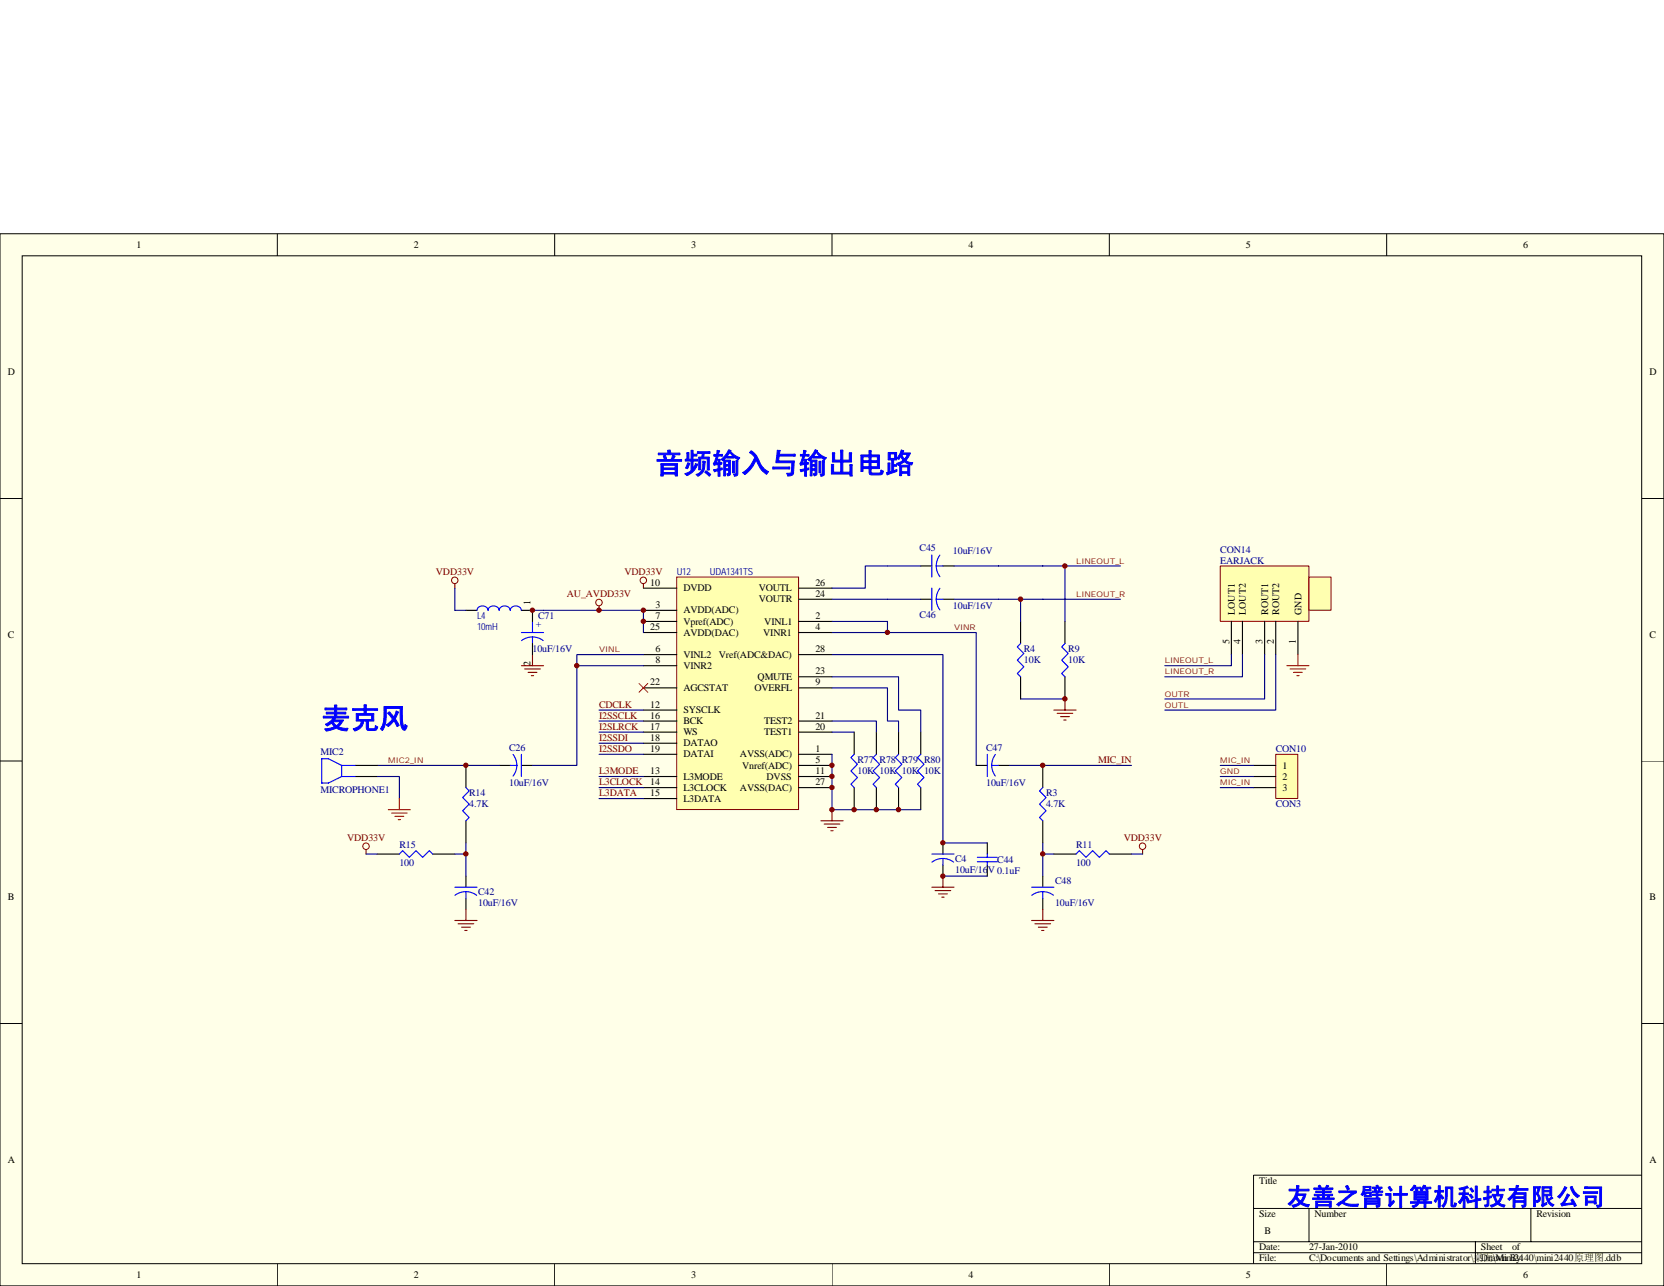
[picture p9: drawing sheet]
<svg xmlns="http://www.w3.org/2000/svg" width="279mm" height="216mm" viewBox="0 0 279 216" stroke-linecap="round" stroke-linejoin="round" font-family="sans-serif">
<path d="M0 39.2h279.4v176.7h-279.4z" fill="#ffffe8"/>
<g fill="none" stroke="#000" stroke-width=".17">
<path d="M0 39.2h279.4v176.7h-279.4zM46.6 39.2v3.7M93.1 39.2v3.7M139.7 39.2v3.7M186.3 39.2v3.7M232.8 39.2v3.7M3.7 42.9h272v169.3h-272zM0 83.7h3.7M275.7 83.7h3.7M0 127.8h3.7M275.7 127.8h3.7M0 171.8h3.7"/>
<path d="M275.7 171.8h3.7M275.7 197.3h-65.2v14.9M46.6 212.2v3.7M93.1 212.2v3.7M139.7 212.2v3.7M186.3 212.2v3.7M210.5 202.9h65.2M210.5 208.5h65.2M210.5 210.3h65.2M219.8 202.9v5.6M232.8 212.2v3.7M247.7 208.5v3.7"/>
<path d="M257 202.9v5.6"/>
</g>
<path d="M113.6 96.9h20.5v39h-20.5z" fill="#ffffb0"/>
<g fill="none" stroke="#800000" stroke-width=".17">
<path d="M113.6 96.9h20.5v39h-20.5z"/>
<circle cx="76.4" cy="97.4" r=".55"/>
<circle cx="108" cy="97.4" r=".55"/>
<circle cx="100.6" cy="101.2" r=".55"/>
<circle cx="191.8" cy="142.1" r=".55"/>
</g>
<g fill="none" stroke="#000" stroke-width=".19">
<path d="M108 98.7h5.6M134.1 98.7h5.6M154.6 95h1.9M158.3 95h1.9M78.2 102.5h1.9M87.5 102.5h1.9v1.8M89.4 108v1.9M108 104.3h5.6M108 102.5h5.6M108 106.2h5.6M108 109.9h5.6M108 111.8h5.6"/>
<path d="M108 115.5h5.6M108 119.2h5.6M134.1 104.3h5.6M134.1 106.2h5.6M134.1 109.9h5.6M134.1 115.5h5.6M134.1 113.6h5.6M134.1 100.6h5.6M154.6 100.6h1.9M158.3 100.6h1.9M171.4 104.3v3.7M171.4 113.6v3.7"/>
<path d="M178.8 104.3v3.7M178.8 113.6v3.7M108 126.6h5.6M108 130.4h5.6M108 132.2h5.6M108 134.1h5.6M108 121.1h5.6M108 122.9h5.6M108 124.8h5.6M134.1 126.6h5.6M134.1 128.5h5.6M134.1 130.4h5.6"/>
<path d="M134.1 132.2h5.6M134.1 121.1h5.6M134.1 122.9h5.6M143.4 122.9v3.7M143.4 132.2v3.7M147.2 122.9v3.7M147.2 132.2v3.7M150.9 122.9v3.7M150.9 132.2v3.7M154.6 122.9v3.7M154.6 132.2v3.7M163.9 128.5h1.9"/>
<path d="M167.6 128.5h1.9M175.1 128.5v3.7M175.1 137.8v3.7M165.8 141.5v1.9M165.8 145.2v1.9M175.1 147.1v1.8M175.1 150.8v1.9M177 143.4h3.7M186.3 143.4h3.7"/>
</g>
<g fill="none" stroke="#800000" stroke-width=".19">
<path d="M76.4 98v.7M108 98v.7M87.5 111.8h3.8M88.1 112.3h2.6M88.7 112.9h1.4M89.2 113.4h.4M89.4 109.9v1.9M100.6 101.7v.8M177 119.2h3.7M177.5 119.8h2.6M178.8 117.3v1.9M137.8 137.8h3.8"/>
<path d="M138.4 138.3h2.6M139 138.9h1.4M139.5 139.5h.4M139.7 135.9v1.9M178.1 120.3h1.5M178.6 120.9h.4M156.5 148.9h3.7M157 149.5h2.6M157.6 150.1h1.5M158.1 150.6h.4M158.3 147.1v1.8M173.2 154.5h3.8"/>
<path d="M173.8 155.1h2.6M174.3 155.7h1.5M174.9 156.2h.4M175.1 152.7v1.8M191.9 142.6v.8"/>
</g>
<g fill="none" stroke="#000080" stroke-width=".19">
<path d="M76.4 98.7v3.8h1.8M154.6 95h-9.3v3.7h-5.6M160.2 95h27.9M178.8 95v9.3M89.4 102.5h18.6v3.7M100.6 119.2h7.4M139.7 104.3h9.3v1.9h-9.3M139.7 115.5h9.3v5.6h1.9v1.8M139.7 113.6h11.2v5.6h3.7v3.7M139.7 100.6h14.9M149 106.2h14.9v22.3M160.2 100.6h27.9"/>
<path d="M171.4 100.6v3.7M171.4 117.3h7.4M100.6 121.1h7.4M100.6 122.9h7.4M100.6 124.8h7.4M100.6 126.6h7.4M100.6 130.4h7.4M100.6 132.2h7.4M100.6 134.1h7.4M139.7 121.1h7.5v1.8M139.7 122.9h3.7M139.7 126.6v9.3h14.9"/>
<path d="M169.5 128.5h20.5M175.1 141.5v1.9h1.9M190 143.4h1.9"/>
</g>
<path d="M107.3 114.7l1.5 1.5M108.8 114.7l-1.5 1.5" fill="none" stroke="#f00" stroke-width=".17"/>
<g fill="none" stroke="#00f" stroke-width=".19">
<path d="M156.5 93.2v3.7M156.5 98.7v3.8M157.2 95l.2 1.1 .4 .7M157.2 95h1.1M157.8 93.2l-.4 .7-.2 1.1M157.8 98.8a3 3 0 0 0 0 3.6M80.1 102.4a.95 .95 0 0 1 .9-.7 .95 .95 0 0 1 .9 .7 .96 .96 0 0 1 1-.7 .96 .96 0 0 1 .9 .7M83.8 102.4a.95 .95 0 0 1 .9-.7 .95 .95 0 0 1 1 .7 .96 .96 0 0 1 .9-.7 .96 .96 0 0 1 .9 .7M87.5 106.2h3.8M87.6 107.5a3 3 0 0 1 3.6 0M89.4 104.3v1.9M89.4 106.9v1.1"/>
<path d="M157.2 100.6h1.1M171.4 108l-.6 .6 1.1 1.1-1.1 1.1 1.1 1.2-1.1 1.1 .6 .5M178.8 108l-.5 .6 1.1 1.1-1.1 1.1 1.1 1.2-1.1 1.1 .5 .5M143.4 126.6l-.5 .6 1.1 1.1-1.1 1.1 1.1 1.1-1.1 1.2 .5 .5M147.2 126.6l-.6 .6 1.1 1.1-1.1 1.1 1.1 1.1-1.1 1.2 .6 .5M150.9 126.6l-.6 .6 1.1 1.1-1.1 1.1 1.1 1.1-1.1 1.2 .6 .5M154.6 126.6l-.5 .6 1.1 1.1-1.1 1.1 1.1 1.1-1.1 1.2 .5 .5M165.8 126.6v3.8M166.5 128.5l.2 1.1 .4 .7M166.5 128.5h1.1M167.1 126.7l-.4 .6-.2 1.2M175.1 132.2l-.6 .6 1.1 1.1-1.1 1.1 1.1 1.1-1.1 1.1 .6 .6"/>
<path d="M164.1 144.7h3.3M164.1 143.9h3.3M165.8 143.4v.5M165.8 144.7v.5M173.2 148.9h3.8M175.1 149.7l1.1 .2 .7 .4M175.1 149.7l-1.2 .2-.7 .4M175.1 149.7v1.1M180.7 143.4l.5-.6 1.2 1.1 1.1-1.1 1.1 1.1 1.1-1.1 .6 .6"/>
</g>
<path d="M204.9 95h14.9v9.3h-14.9z" fill="#ffffb0"/>
<path d="M204.9 95h14.9v9.3h-14.9z" fill="none" stroke="#800000" stroke-width=".17"/>
<path d="M219.8 96.9h3.7v5.5h-3.7z" fill="#ffffb0"/>
<path d="M219.8 96.9h3.7v5.5h-3.7z" fill="none" stroke="#800000" stroke-width=".17"/>
<path d="M206.8 104.3v5.6M208.6 104.3v5.6M212.3 104.3v5.6M214.2 104.3v5.6M217.9 104.3v5.6" fill="none" stroke="#000" stroke-width=".19"/>
<path d="M206.8 109.9v1.9h-11.2M208.6 109.9v3.7h-13M212.3 109.9v7.4h-16.7M214.2 109.9v9.3h-18.6" fill="none" stroke="#000080" stroke-width=".19"/>
<path d="M216.1 111.8h3.7M216.6 112.3h2.6M217.2 112.9h1.5M217.7 113.4h.4M217.9 109.9v1.9" fill="none" stroke="#f00" stroke-width=".19"/>
<path d="M214.2 126.7h3.7v7.3h-3.7z" fill="#ffffb0"/>
<g fill="none" stroke="#800000" stroke-width=".17">
<path d="M214.2 126.6h3.7v7.4h-3.7z"/>
<circle cx="61.4" cy="142.1" r=".55"/>
</g>
<g fill="none" stroke="#000" stroke-width=".19">
<path d="M59.6 128.5h3.7M59.6 130.4h3.7M78.2 128.5v3.7M78.2 137.8v3.7M83.8 128.5h1.9M87.5 128.5h1.9M210.5 128.5h3.7M210.5 130.4h3.7M210.5 132.2h3.7M63.3 143.4h3.8M72.6 143.4h3.8M78.2 147.1v1.8"/>
<path d="M78.2 150.8v1.9M158.3 141.5v1.9M158.3 145.2v1.9"/>
</g>
<g fill="none" stroke="#000080" stroke-width=".19">
<path d="M108 111.8h-11.1v16.7h-7.5M108 109.9h-11.1v1.9M139.7 109.9h18.6v31.6h7.5M63.3 130.4h3.8v3.7M63.3 128.5h20.5M204.9 128.5h5.6M204.9 130.4h5.6M204.9 132.2h5.6M61.5 143.4h1.8M78.2 141.5v1.9h-1.8M78.2 143.4v3.7M158.3 147.1h7.5"/>
<path d="M175.1 143.4v3.7"/>
</g>
<g fill="none" stroke="#00f" stroke-width=".19">
<path d="M57.4 128.5h2.2M57.4 128.5l-2.3-1.1h-1.1v4.1h1.1l2.3-1.1M57.4 128.5v1.9M57.4 130.4h2.2M78.2 132.2l.6 .6-1.1 1.1 1.1 1.1-1.1 1.1 1.1 1.1-.6 .6M85.7 128.5h1.1M86.1 126.7a2.9 2.9 0 0 1 0 3.6M87.5 126.6v3.8M67.1 143.4l.5-.6 1.1 1.1 1.1-1.1 1.2 1.1 1.1-1.1 .5 .6M76.4 148.9h3.7M76.4 150.3a3 3 0 0 1 3.6 0M78.2 149.7v1.1"/>
<path d="M156.5 143.4h3.7M156.5 144.7a3 3 0 0 1 3.6 0M158.3 144.1v1.1"/>
</g>
<path d="M61.5 142.6v.8M76.4 154.5h3.7M76.9 155.1h2.6M77.5 155.7h1.5M78 156.2h.4M78.2 152.7v1.8" fill="none" stroke="#800000" stroke-width=".19"/>
<path d="M65.2 135.9h3.7M65.7 136.5h2.7M66.3 137.1h1.5M66.9 137.6h.3M67.1 134.1v1.8" fill="none" stroke="#f00" stroke-width=".19"/>
<g fill="#800000" stroke="#800000" stroke-width=".17">
<circle cx="108" cy="102.4" r=".37"/>
<circle cx="139.7" cy="128.5" r=".37"/>
<circle cx="108" cy="104.3" r=".37"/>
<circle cx="139.7" cy="130.3" r=".37"/>
<circle cx="139.7" cy="132.2" r=".37"/>
<circle cx="139.7" cy="135.9" r=".37"/>
<circle cx="178.8" cy="117.3" r=".37"/>
<circle cx="149" cy="106.2" r=".37"/>
<circle cx="178.8" cy="95" r=".37"/>
<circle cx="171.4" cy="100.6" r=".38"/>
<circle cx="158.3" cy="147.1" r=".37"/>
<circle cx="175.1" cy="128.5" r=".37"/>
<circle cx="175.1" cy="143.4" r=".37"/>
<circle cx="89.4" cy="102.4" r=".37"/>
<circle cx="100.6" cy="102.4" r=".37"/>
<circle cx="143.4" cy="135.9" r=".37"/>
<circle cx="147.1" cy="135.9" r=".37"/>
<circle cx="150.9" cy="135.9" r=".37"/>
<circle cx="158.3" cy="141.5" r=".37"/>
<circle cx="78.2" cy="143.4" r=".37"/>
<circle cx="96.8" cy="111.8" r=".37"/>
<circle cx="78.2" cy="128.5" r=".37"/>
</g>
<g font-size="4.8" fill="#00f">
<text x="109.9" y="79.5">音频输入与输出电路</text>
<text x="54" y="122.2">麦克风</text>
</g>
<text font-size="4.1" fill="#00f" x="216.1" y="202.3">友善之臂计算机科技有限公司</text>
<g font-size="1.7">
<text x="22.9" y="41.6">1</text>
<text x="69.5" y="41.6">2</text>
<text x="116" y="41.6">3</text>
<text x="162.6" y="41.6">4</text>
<text x="209.2" y="41.6">5</text>
<text x="255.7" y="41.6">6</text>
<text x="1.3" y="63">D</text>
<text x="277" y="63">D</text>
<text x="89.1" y="101.5" transform="rotate(-90 89.1 101.5)">1</text>
<text x="109.2" y="98.3">10</text>
<text x="114.7" y="99.3">DVDD</text>
<text x="127.4" y="101.1">VOUTR</text>
<text x="127.4" y="99.3">VOUTL</text>
<text x="136.9" y="100.2">24</text>
<text x="136.9" y="98.3">26</text>
<text x="1.3" y="107.1">C</text>
<text x="109.2" y="105.8">25</text>
<text x="110.1" y="102.1">3</text>
<text x="110.1" y="103.9">7</text>
<text x="114.7" y="103">AVDD(ADC)</text>
<text x="114.7" y="104.9">Vpref(ADC)</text>
<text x="114.7" y="106.7">AVDD(DAC)</text>
<text x="128.1" y="106.7">VINR1</text>
<text x="128.3" y="104.9">VINL1</text>
<text x="136.9" y="103.9">2</text>
<text x="136.9" y="105.8">4</text>
<text x="207.3" y="103.2" transform="rotate(-90 207.3 103.2)">LOUT1</text>
<text x="209.2" y="103.2" transform="rotate(-90 209.2 103.2)">LOUT2</text>
<text x="212.9" y="103.2" transform="rotate(-90 212.9 103.2)">ROUT1</text>
<text x="214.8" y="103.2" transform="rotate(-90 214.8 103.2)">ROUT2</text>
<text x="218.5" y="103.2" transform="rotate(-90 218.5 103.2)">GND</text>
<text x="277" y="107.1">C</text>
<text x="89.1" y="111.8" transform="rotate(-90 89.1 111.8)">2</text>
<text x="110.1" y="109.5">6</text>
<text x="110.1" y="111.4">8</text>
<text x="114.7" y="110.4">VINL2</text>
<text x="114.7" y="112.3">VINR2</text>
<text x="120.7" y="110.4">Vref(ADC&amp;DAC)</text>
<text x="136.9" y="109.5">28</text>
<text x="136.9" y="113.2">23</text>
<text x="206.4" y="108" transform="rotate(-90 206.4 108)">5</text>
<text x="208.3" y="108" transform="rotate(-90 208.3 108)">4</text>
<text x="212" y="108" transform="rotate(-90 212 108)">3</text>
<text x="213.9" y="108" transform="rotate(-90 213.9 108)">2</text>
<text x="217.6" y="108" transform="rotate(-90 217.6 108)">1</text>
<text x="109.2" y="118.8">12</text>
<text x="109.2" y="115.1">22</text>
<text x="114.7" y="119.7">SYSCLK</text>
<text x="114.7" y="116">AGCSTAT</text>
<text x="126.7" y="116">OVERFL</text>
<text x="127.2" y="114.2">QMUTE</text>
<text x="136.9" y="115.1">9</text>
<text x="109.2" y="120.7">16</text>
<text x="109.2" y="122.5">17</text>
<text x="109.2" y="124.4">18</text>
<text x="114.7" y="121.6">BCK</text>
<text x="114.7" y="123.4">WS</text>
<text x="114.7" y="125.3">DATAO</text>
<text x="128.3" y="123.4">TEST1</text>
<text x="128.3" y="121.6">TEST2</text>
<text x="136.9" y="122.5">20</text>
<text x="136.9" y="120.7">21</text>
<text x="109.2" y="130">13</text>
<text x="109.2" y="131.8">14</text>
<text x="109.2" y="126.2">19</text>
<text x="114.7" y="130.9">L3MODE</text>
<text x="114.7" y="127.2">DATAI</text>
<text x="124.2" y="127.2">AVSS(ADC)</text>
<text x="124.6" y="129">Vnref(ADC)</text>
<text x="128.7" y="130.9">DVSS</text>
<text x="136.9" y="128.1">5</text>
<text x="136.9" y="126.2">1</text>
<text x="136.9" y="131.8">27</text>
<text x="136.9" y="130">11</text>
<text x="215.3" y="129">1</text>
<text x="215.3" y="130.9">2</text>
<text x="109.2" y="133.7">15</text>
<text x="114.7" y="132.8">L3CLOCK</text>
<text x="114.7" y="134.6">L3DATA</text>
<text x="124.2" y="132.8">AVSS(DAC)</text>
<text x="215.3" y="132.8">3</text>
<text x="1.3" y="151.2">B</text>
<text x="277" y="151.2">B</text>
<text x="1.3" y="195.2">A</text>
<text x="277" y="195.2">A</text>
<text x="211.4" y="198.8">Title</text>
<text x="211.4" y="204.3">Size</text>
<text x="211.4" y="209.9">Date:</text>
<text x="212.3" y="207.1">B</text>
<text x="219.8" y="209.9">27-Jan-2010</text>
<text x="220.7" y="204.3">Number</text>
<text x="248.7" y="209.9">Sheet</text>
<text x="253.9" y="209.9">of</text>
<text x="258" y="204.3">Revision</text>
<text x="22.9" y="214.6">1</text>
<text x="69.5" y="214.6">2</text>
<text x="116" y="214.6">3</text>
<text x="162.6" y="214.6">4</text>
<text x="209.2" y="214.6">5</text>
<text x="211.4" y="211.8">File:</text>
<text x="219.8" y="211.8">C:\Documents and Settings\Administrator\桌面\Mini2440\mini2440原理图.ddb</text>
<text x="248.7" y="211.8">Drawn By:</text>
<text x="255.7" y="214.6">6</text>
</g>
<g font-size="1.7" fill="#000080">
<text x="154.4" y="92.6">C45</text>
<text x="160" y="93">10uF/16V</text>
<text x="204.9" y="92.8">CON14</text>
<text x="204.9" y="94.6">EARJACK</text>
<text x="90" y="105.2">+</text>
<text x="90.3" y="103.9">C71</text>
<text x="154.4" y="103.7">C46</text>
<text x="160" y="102.3">10uF/16V</text>
<text x="89.4" y="109.5">10uF/16V</text>
<text x="171.9" y="109.5">R4</text>
<text x="171.9" y="111.4">10K</text>
<text x="179.4" y="109.5">R9</text>
<text x="179.4" y="111.4">10K</text>
<text x="53.8" y="126.8">MIC2</text>
<text x="85.5" y="126">C26</text>
<text x="85.5" y="132">10uF/16V</text>
<text x="144" y="128.1">R77 R78 R79 R80</text>
<text x="144" y="130">10K 10K 10K 10K</text>
<text x="165.6" y="126">C47</text>
<text x="165.6" y="132">10uF/16V</text>
<text x="214.2" y="126.2">CON10</text>
<text x="53.8" y="133.1">MICROPHONE1</text>
<text x="78.8" y="133.7">R14</text>
<text x="78.8" y="135.5">4.7K</text>
<text x="175.6" y="133.7">R3</text>
<text x="175.6" y="135.5">4.7K</text>
<text x="214.2" y="135.5">CON3</text>
<text x="67.1" y="142.4">R15</text>
<text x="180.7" y="142.4">R11</text>
<text x="67.1" y="145.4">100</text>
<text x="160.4" y="144.7">C4</text>
<text x="160.4" y="146.5">10uF/16V 0.1uF</text>
<text x="167.4" y="144.8">C44</text>
<text x="177.1" y="148.4">C48</text>
<text x="180.7" y="145.4">100</text>
<text x="80.3" y="150.2">C42</text>
<text x="80.3" y="152.1">10uF/16V</text>
<text x="177.1" y="152.1">10uF/16V</text>
</g>
<g font-size="1.7" fill="#800000">
<text x="73.2" y="96.5">VDD33V</text>
<text x="95.2" y="100.2">AU_AVDD33V</text>
<text x="104.9" y="96.5">VDD33V</text>
<text x="100.6" y="118.8">CDCLK</text>
<text x="100.6" y="120.7">I2SSCLK</text>
<text x="100.6" y="122.5">I2SLRCK</text>
<text x="100.6" y="124.4">I2SSDI</text>
<text x="100.6" y="126.2">I2SSDO</text>
<text x="100.6" y="130">L3MODE</text>
<text x="100.6" y="131.8">L3CLOCK</text>
<text x="184.4" y="128.1">MIC_IN</text>
<text x="100.6" y="133.7">L3DATA</text>
<text x="58.3" y="141.1">VDD33V</text>
<text x="188.7" y="141.1">VDD33V</text>
</g>
<g font-size="1.6" fill="#000080">
<text x="113.6" y="96.5">U12</text>
<text x="119.2" y="96.5">UDA1341TS</text>
<text x="80.1" y="104">L4</text>
<text x="80.1" y="105.8">10mH</text>
</g>
<g font-size="1.3" fill="#800000">
<text x="180.7" y="94.6">LINEOUT_L</text>
<text x="180.7" y="100.2">LINEOUT_R</text>
<text x="160.2" y="105.8">VINR</text>
<text x="100.6" y="109.5">VINL</text>
<text x="195.6" y="111.4">LINEOUT_L</text>
<text x="195.6" y="113.2">LINEOUT_R</text>
<text x="195.6" y="118.8">OUTL</text>
<text x="195.6" y="116.9">OUTR</text>
<text x="65.2" y="128.1">MIC2_IN</text>
<text x="204.9" y="131.8">MIC_IN</text>
<text x="204.9" y="130">GND</text>
<text x="204.9" y="128.1">MIC_IN</text>
</g>
</svg>
